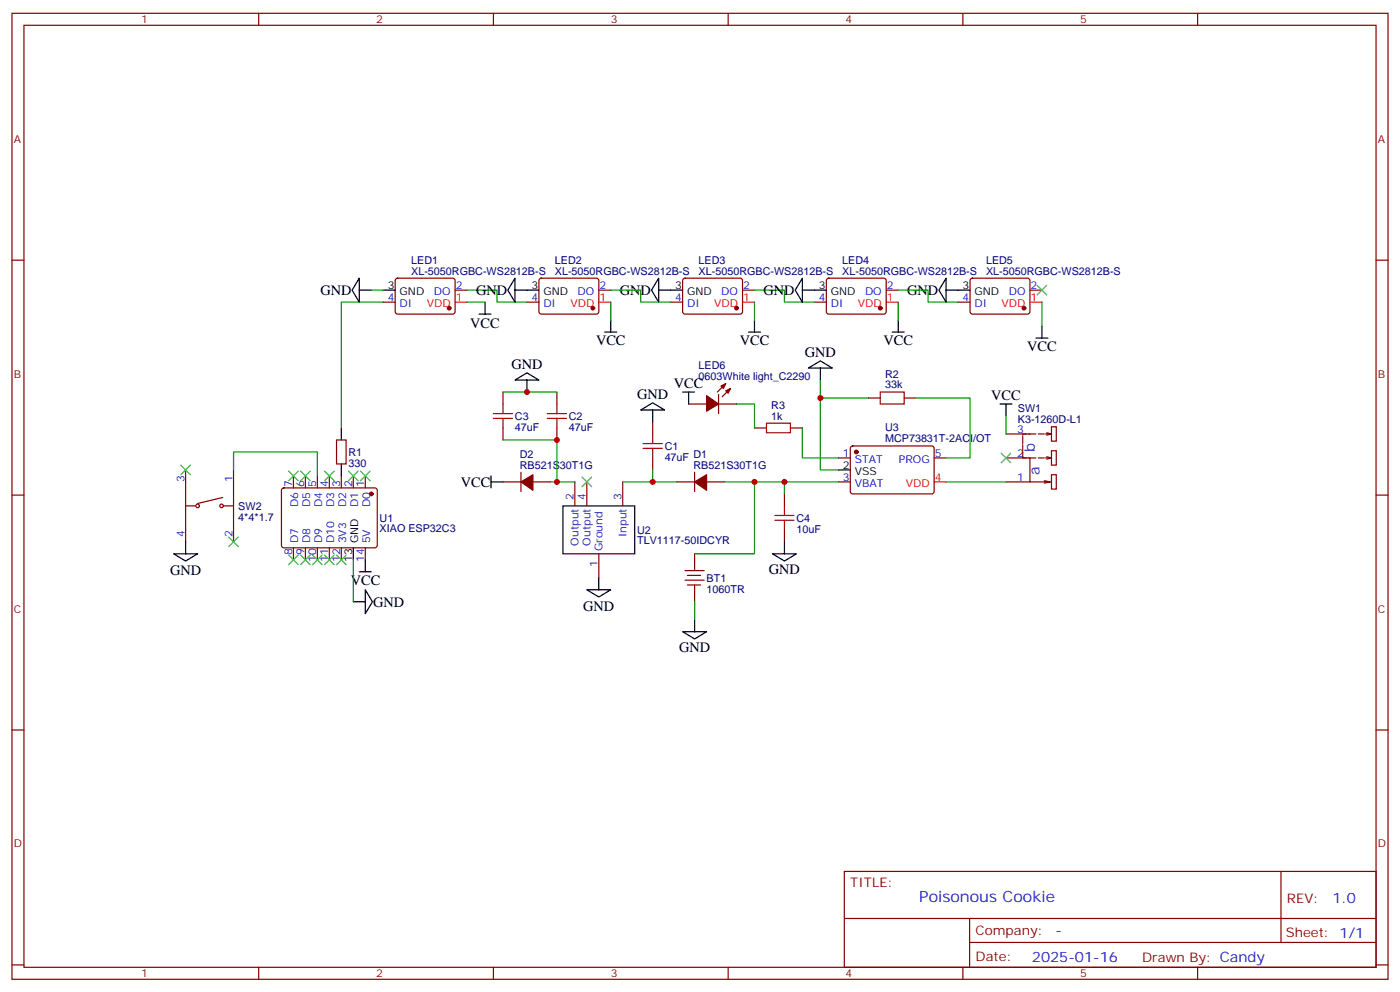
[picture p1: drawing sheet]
<svg xmlns="http://www.w3.org/2000/svg" width="412mm" height="292mm" viewBox="0 0 412 292" stroke-linecap="round" stroke-linejoin="round" font-family="sans-serif">
<g fill="none" stroke="#870000" stroke-width=".35">
<path d="M3.5 3.9h405.4v284.4h-405.4zM7.1 7.4h398.2v277.3h-398.2zM76.2 3.9v3.5M145.3 3.9v3.5M214.5 3.9v3.5M283.6 3.9v3.5M352.8 3.9v3.5M3.5 76.6h3.6M405.3 76.6h3.6M112.9 88.9h3.5M116.7 82.1l.4-.2h16.5l.5 .7-.1 9.4-.7 .5-16.5-.1-.4-.6v-9.2zM134.1 85.4h3.5"/>
<path d="M155.2 88.9h3.5M159 82.1l.5-.2h16.5l.4 .7-.1 9.4-.6 .5-16.5-.1-.5-.6v-9.2zM176.4 85.4h3.5M197.6 88.9h3.5M201.3 82.1l.5-.2h16.5l.4 .7v9.4l-.7 .5-16.5-.1-.4-.6v-9.2zM218.7 85.4h3.5M239.9 88.9h3.5M243.7 82.1l.4-.2h16.5l.5 .7-.1 9.4-.7 .5-16.5-.1-.4-.6v-9.2zM261.1 85.4h3.5M282.2 88.9h3.6M286 82.1l.5-.2h16.5l.4 .7-.1 9.4-.6 .5-16.5-.1-.4-.6v-9.2zM303.4 85.4h3.5"/>
<path d="M148.2 115.4v3.5M164 115.4v3.5M202.8 118.9h5.3M211.7 118.9h5.3M211.7 116.1v5.6M213.8 112.9l-2.5 2.5M215.2 114.3l-2.5 2.5M255.8 117.2h3.5M266.3 117.2h3.6M54.7 138.3v21.2M68.8 138.3v21.2M99.1 129.5h2.9v7.1h-2.9z"/>
<path d="M148.2 126v3.5M153.5 139v5.7M164 126v3.5M192.3 124.2v3.5M192.3 134.8v3.5M204.6 139v5.7M222.2 126h3.6M232.8 126h3.6M246.9 134.8h3.6M250.7 131.5l.5-.2h23.5l.5 .7-.1 12.9-.6 .5-23.6-.1-.4-.6v-12.7zM275.2 134.8h3.5M296.3 127.7h8.9"/>
<path d="M296.3 134.8h8.9M301.3 133v1.8h1M301.3 128.4v2.2M301.3 130.9v1.8M302.3 127.7h-1v.4M303.4 134.8v7.1h6l-1.8-.4M305.9 127.7h1.7M305.9 134.8h1.7M308 134.8h1.7M308.3 127.4l1.4 .3h-1.7M308.3 134.4l1.4 .4M309.7 125.6h1.4v4.3h-1.4z"/>
<path d="M309.7 139.7h1.4v4.3h-1.4zM309.7 132.7h1.4v4.2h-1.4zM309.7 134.8l-1.4 .3M309.7 127.7l-1.4 .4M3.5 145.7h3.6M54.7 148.9h2.8M65.6 146.4l-7.4 1.8M66 148.9h2.8M83.1 143.8l.5-.2 27.1 .1 .4 .6v16.5l-.7 .5-27.1-.1-.4-.7v-16.2zM86.4 140.1v3.5M90 140.1v3.5M93.5 140.1v3.5"/>
<path d="M97 140.1v3.5M100.5 140.1v3.5M104.1 140.1v3.5M107.6 140.1v3.5M148.2 141.9h5.3M157 141.9h5.3M169.3 141.9v7M172.9 141.9v7M183.4 141.9v7M199.3 141.9h5.3M208.1 141.9h5.3M231.1 145.4v3.5"/>
<path d="M231.1 156v3.5M246.9 141.9h3.6M296.3 141.9h7.1M309.4 141.9l-1.8 .3M405.3 145.7h3.6M86.4 161.3v3.5M90 161.3v3.5M93.5 161.3v3.5M97 161.3v3.5M100.5 161.3v3.5M107.6 161.3v3.5M176.4 163v7.1"/>
<path d="M201.8 170.8h5.6M201.8 168h5.6M202.5 172.2h3.9M202.5 169.4h3.9M204.6 163v5M204.6 172.2v4.9M3.5 214.9h3.6M405.3 214.9h3.6M248.7 256.5h156.6v28.2h-156.6zM377.3 256.5v20.9M248.7 270.4h156.5M285.6 277.4h119.6"/>
<path d="M285.6 270.4v14.1M3.5 284h3.6M76.2 284.7v3.6M145.3 284.7v3.6M214.5 284.7v3.6M283.6 284.7v3.6M352.8 284.7v3.6M405.3 284h3.6"/>
<circle cx="58.2" cy="148.9" r=".53"/>
<circle cx="65.3" cy="148.9" r=".53"/>
</g>
<g fill="#870000" stroke="#870000" stroke-width=".35">
<path d="M204.6 141.9l3.5-2.2v4.6z"/>
<path d="M153.5 141.9l3.5-2.2v4.6z"/>
<path d="M213.8 115l1.4-.7-.7 1.4z"/>
<path d="M212.4 113.6l1.4-.7-.7 1.4z"/>
<path d="M208.1 116.5l3.6 2.4-3.6 2.1z"/>
<circle cx="109.4" cy="145.4" r=".53"/>
<circle cx="132.3" cy="90.7" r=".53"/>
<circle cx="174.6" cy="90.7" r=".53"/>
<circle cx="217" cy="90.7" r=".53"/>
<circle cx="259.3" cy="90.7" r=".53"/>
<circle cx="301.6" cy="90.7" r=".53"/>
<circle cx="252.2" cy="133" r=".53"/>
</g>
<g fill="none" stroke="#000" stroke-width=".35">
<path d="M105.8 81.9v7l-2.1-3.5zM105.8 85.4h3.6M112.9 85.4h3.5M141.1 92.5h3.5M142.9 88.9v3.6M151.7 81.9v7l-2.1-3.5zM151.7 85.4h7M178.2 97.8h3.5M179.9 94.2v3.6M194 81.9v7l-2.1-3.5zM194 85.4h7.1M220.5 97.8h3.5"/>
<path d="M222.2 94.2v3.6M236.4 81.9v7l-2.2-3.5zM236.4 85.4h7M262.8 97.8h3.5M264.6 94.2v3.6M278.7 81.9v7l-2.1-3.5zM278.7 85.4h7.1M305.2 99.5h3.5M306.9 96v3.5M151.7 111.9l3.5-2.2 3.5 2.2zM155.2 111.9v3.5M201.1 115.4h3.5"/>
<path d="M202.8 115.4v3.5M238.1 108.3l3.6-2.1 3.5 2.1zM241.7 108.3v3.6M294.6 118.9h3.5M296.3 118.9v3.5M100.5 126v3.5M100.5 136.6v3.5M188.7 120.7l3.6-2.1 3.5 2.1zM192.3 120.7v3.5M246.9 138.3h3.6M54.7 159.5v3.5M144.6 141.9h3.6"/>
<path d="M144.6 140.1v3.5M165.8 148.9h21.2v14.1h-21.2zM231.1 159.5v3.5M51.2 163h7l-3.5 2.1zM104.1 161.3v3.5M104.1 177.1h3.5M105.8 168.3h3.6M107.6 173.6l2.1 3.5-2.1 3.6zM107.6 164.8v3.5M172.9 173.6h7l-3.5 2.1zM176.4 170.1v3.5M227.5 163h7.1l-3.5 2.1z"/>
<path d="M201.1 185.9h7l-3.5 2.2zM204.6 182.4v3.5"/>
</g>
<g fill="none" stroke="#008700" stroke-width=".35">
<path d="M109.4 85.4h3.5M112.9 88.9h-12.4v37.1M137.6 85.4h8.8v3.5h8.8M137.6 88.9h5.3M179.9 85.4h8.8v3.5h8.9M179.9 88.9v5.3M222.2 85.4h8.9v3.5h8.8M222.2 88.9v5.3M264.6 85.4h8.8v3.5h8.8M264.6 88.9v5.3M306.9 88.9v7.1M148.2 115.4h15.8"/>
<path d="M217 118.9h5.2v7.1M241.7 111.9v26.4h5.2M241.7 117.2h14.1M269.9 117.2h15.9v17.6h-7.1M68.8 138.3v-5.3h24.7v7.1M148.2 129.5h15.8v12.4M192.3 138.3v3.6M236.4 126v8.8h10.5M296.3 122.4v5.3M162.3 141.9h7M183.4 141.9h15.9M213.4 141.9h33.5"/>
<path d="M222.2 141.9v21.1h-17.6M231.1 141.9v3.5M278.7 141.9h17.6M104.1 164.8v12.3M204.6 177.1v5.3"/>
</g>
<g fill="none" stroke="#3c3" stroke-width=".35">
<path d="M305.5 84l2.8 2.8M308.3 84l-2.8 2.8M53.3 136.9l2.8 2.8M56.1 136.9l-2.8 2.8M85 138.7l2.8 2.8M87.8 138.7l-2.8 2.8M88.5 138.7l2.9 2.8M91.4 138.7l-2.9 2.8M95.6 138.7l2.8 2.8M98.4 138.7l-2.8 2.8M102.7 138.7l2.8 2.8M105.5 138.7l-2.8 2.8"/>
<path d="M106.2 138.7l2.8 2.8M109 138.7l-2.8 2.8M294.9 133.4l2.8 2.8M297.7 133.4l-2.8 2.8M67.4 158.1l2.8 2.8M70.2 158.1l-2.8 2.8M171.4 140.4l2.9 2.9M174.3 140.4l-2.9 2.9M85 163.4l2.8 2.8M87.8 163.4l-2.8 2.8M88.5 163.4l2.9 2.8M91.4 163.4l-2.9 2.8"/>
<path d="M92.1 163.4l2.8 2.8M94.9 163.4l-2.8 2.8M95.6 163.4l2.8 2.8M98.4 163.4l-2.8 2.8M99.1 163.4l2.9 2.8M102 163.4l-2.9 2.8"/>
</g>
<path d="M134.1 88.9h3.5M176.4 88.9h3.5M218.7 88.9h3.5M261.1 88.9h3.5M303.4 88.9h3.5M275.2 141.9h3.5" fill="none" stroke="#f00" stroke-width=".35"/>
<g fill="none" stroke="#a10000" stroke-width=".35">
<path d="M148.2 118.9v2.8M164 118.9v2.8M259.3 115.4h7v3.5h-7zM145.3 121.7h5.7M145.3 123.2h5.7M148.2 123.2v2.8M161.2 121.7h5.7M161.2 123.2h5.7M164 123.2v2.8M189.4 132h5.7M189.4 130.6h5.7M192.3 127.7v2.9"/>
<path d="M192.3 132v2.8M225.8 124.6h7v2.8h-7zM228.2 151.7h5.7M228.2 153.1h5.7M231.1 148.9v2.8M231.1 153.1v2.9"/>
</g>
<g fill="#c00">
<circle cx="192.3" cy="141.9" r=".88"/>
<circle cx="164" cy="141.9" r=".88"/>
<circle cx="164" cy="129.5" r=".88"/>
<circle cx="155.2" cy="115.4" r=".88"/>
<circle cx="231.1" cy="141.9" r=".88"/>
<circle cx="241.7" cy="117.2" r=".88"/>
<circle cx="222.3" cy="141.9" r=".88"/>
</g>
<text font-size="4.6" fill="#00f" x="270.8" y="265.5">Poisonous Cookie</text>
<g font-size="4.2">
<text x="94.4" y="86.8">GND</text>
<text x="140.2" y="86.8">GND</text>
<text x="182.6" y="86.8">GND</text>
<text x="224.9" y="86.8">GND</text>
<text x="267.2" y="86.8">GND</text>
<text x="138.5" y="96.4">VCC</text>
<text x="175.6" y="101.7">VCC</text>
<text x="217.9" y="101.7">VCC</text>
<text x="260.2" y="101.7">VCC</text>
<text x="237.1" y="105.1">GND</text>
<text x="302.6" y="103.5">VCC</text>
<text x="150.6" y="108.6">GND</text>
<text x="187.7" y="117.5">GND</text>
<text x="198.5" y="114.3">VCC</text>
<text x="292" y="117.9">VCC</text>
<text x="135.8" y="143.3">VCC</text>
<text x="50.1" y="169.1">GND</text>
<text x="103.3" y="172.3">VCC</text>
<text x="226.5" y="169.1">GND</text>
<text x="109.9" y="178.5">GND</text>
<text x="171.8" y="179.7">GND</text>
<text x="200" y="192">GND</text>
</g>
<g font-size="4.2" fill="#00f">
<text x="304.8" y="133" transform="rotate(-90 304.8 133)">b</text>
<text x="306.2" y="139.7" transform="rotate(-90 306.2 139.7)">a</text>
<text x="392.5" y="265.8">1.0</text>
<text x="310.9" y="275.3">-</text>
<text x="304" y="283.1">2025-01-16</text>
</g>
<g font-size="3.9" fill="#800">
<text x="250.5" y="261.1">TITLE:</text>
<text x="379.1" y="265.8">REV:</text>
<text x="287.4" y="275.3">Company:</text>
<text x="378.7" y="275.9">Sheet: 1/1</text>
<text x="287.4" y="283">Date:</text>
<text x="336.4" y="283.1">Drawn By: Candy</text>
</g>
<g font-size="3.2" fill="#800">
<text x="41.6" y="6.9">1</text>
<text x="110.8" y="6.9">2</text>
<text x="179.9" y="6.9">3</text>
<text x="249.1" y="6.9">4</text>
<text x="318.2" y="6.9">5</text>
<text x="4.1" y="42">A</text>
<text x="405.9" y="42">A</text>
<text x="4.1" y="111.2">B</text>
<text x="405.9" y="111.2">B</text>
<text x="4.1" y="180.3">C</text>
<text x="405.9" y="180.3">C</text>
<text x="4.1" y="249.4">D</text>
<text x="405.9" y="249.4">D</text>
<text x="41.6" y="287.7">1</text>
<text x="110.8" y="287.7">2</text>
<text x="179.9" y="287.7">3</text>
<text x="249.1" y="287.7">4</text>
<text x="318.2" y="287.7">5</text>
</g>
<g font-size="3.2" fill="#000080">
<text x="121.1" y="77.7">LED1</text>
<text x="163.5" y="77.7">LED2</text>
<text x="205.8" y="77.7">LED3</text>
<text x="248.1" y="77.6">LED4</text>
<text x="290.5" y="77.6">LED5</text>
<text x="121.1" y="80.8">XL-5050RGBC-WS2812B-S</text>
<text x="163.5" y="80.8">XL-5050RGBC-WS2812B-S</text>
<text x="205.8" y="80.8">XL-5050RGBC-WS2812B-S</text>
<text x="248.1" y="80.8">XL-5050RGBC-WS2812B-S</text>
<text x="290.5" y="80.8">XL-5050RGBC-WS2812B-S</text>
<text x="205.8" y="111.9">0603White light_C2290</text>
<text x="205.8" y="108.7">LED6</text>
<text x="260.7" y="111.1">R2</text>
<text x="260.7" y="114.3">33k</text>
<text x="151.7" y="123.7">C3</text>
<text x="167.6" y="123.6">C2</text>
<text x="227.2" y="123.5">1k</text>
<text x="227.2" y="120.4">R3</text>
<text x="299.8" y="124.6">K3-1260D-L1</text>
<text x="299.8" y="121.4">SW1</text>
<text x="151.7" y="126.7">47uF</text>
<text x="167.6" y="126.8">47uF</text>
<text x="260.7" y="130.1">MCP73831T-2ACI/OT</text>
<text x="260.7" y="127">U3</text>
<text x="102.7" y="137.3">330</text>
<text x="102.7" y="134.2">R1</text>
<text x="153.1" y="138">RB521S30T1G</text>
<text x="153.1" y="134.8">D2</text>
<text x="195.8" y="135.6">47uF D1</text>
<text x="195.8" y="132.5">C1</text>
<text x="204.3" y="138">RB521S30T1G</text>
<text x="70.2" y="153.2">4*4*1.7</text>
<text x="70.2" y="150">SW2</text>
<text x="111.8" y="153.6">U1</text>
<text x="234.6" y="153.6">C4</text>
<text x="111.8" y="156.7">XIAO ESP32C3</text>
<text x="187.7" y="160.2">TLV1117-50IDCYR</text>
<text x="187.7" y="157.2">U2</text>
<text x="234.6" y="156.8">10uF</text>
<text x="208.1" y="171.2">BT1</text>
<text x="208.1" y="174.4">1060TR</text>
</g>
<g font-size="3.2">
<text x="114.2" y="85.1">3</text>
<text x="117.7" y="86.8">GND</text>
<text x="156.6" y="85.1">3</text>
<text x="160.1" y="86.8">GND</text>
<text x="198.9" y="85.1">3</text>
<text x="202.4" y="86.8">GND</text>
<text x="241.2" y="85.1">3</text>
<text x="244.7" y="86.8">GND</text>
<text x="283.6" y="85.1">3</text>
<text x="287.1" y="86.8">GND</text>
<text x="248.3" y="138">2</text>
<text x="251.8" y="139.7">VSS</text>
<text x="105.5" y="159.9" transform="rotate(-90 105.5 159.9)">GND</text>
<text x="103.7" y="165.5" transform="rotate(-90 103.7 165.5)">13</text>
</g>
<g font-size="3.2" fill="#00f">
<text x="114.2" y="88.6">4</text>
<text x="127.8" y="86.8">DO</text>
<text x="134.2" y="85.1">2</text>
<text x="156.6" y="88.6">4</text>
<text x="170.1" y="86.8">DO</text>
<text x="176.6" y="85.1">2</text>
<text x="198.9" y="88.6">4</text>
<text x="212.5" y="86.8">DO</text>
<text x="218.9" y="85.1">2</text>
<text x="241.2" y="88.6">4</text>
<text x="254.8" y="86.8">DO</text>
<text x="261.2" y="85.1">2</text>
<text x="283.6" y="88.6">4</text>
<text x="297.1" y="86.8">DO</text>
<text x="303.6" y="85.1">2</text>
<text x="117.7" y="90.3">DI</text>
<text x="160.1" y="90.3">DI</text>
<text x="202.4" y="90.3">DI</text>
<text x="244.7" y="90.3">DI</text>
<text x="287.1" y="90.3">DI</text>
<text x="299.6" y="127.4">3</text>
<text x="248.3" y="134.4">1</text>
<text x="251.8" y="136.2">STAT</text>
<text x="264.8" y="136.2">PROG</text>
<text x="275.3" y="134.4">5</text>
<text x="299.6" y="134.4">2</text>
<text x="54.3" y="141.9" transform="rotate(-90 54.3 141.9)">3</text>
<text x="68.4" y="141.9" transform="rotate(-90 68.4 141.9)">1</text>
<text x="86.1" y="143.4" transform="rotate(-90 86.1 143.4)">7</text>
<text x="89.6" y="143.4" transform="rotate(-90 89.6 143.4)">6</text>
<text x="93.1" y="143.4" transform="rotate(-90 93.1 143.4)">5</text>
<text x="96.7" y="143.4" transform="rotate(-90 96.7 143.4)">4</text>
<text x="100.2" y="143.4" transform="rotate(-90 100.2 143.4)">3</text>
<text x="103.7" y="143.4" transform="rotate(-90 103.7 143.4)">2</text>
<text x="107.2" y="143.4" transform="rotate(-90 107.2 143.4)">1</text>
<text x="248.3" y="141.5">3</text>
<text x="251.8" y="143.3">VBAT</text>
<text x="299.6" y="141.5">1</text>
<text x="87.8" y="149.4" transform="rotate(-90 87.8 149.4)">D6</text>
<text x="91.4" y="149.4" transform="rotate(-90 91.4 149.4)">D5</text>
<text x="94.9" y="149.4" transform="rotate(-90 94.9 149.4)">D4</text>
<text x="98.4" y="149.4" transform="rotate(-90 98.4 149.4)">D3</text>
<text x="102" y="149.4" transform="rotate(-90 102 149.4)">D2</text>
<text x="105.5" y="149.4" transform="rotate(-90 105.5 149.4)">D1</text>
<text x="109" y="149.4" transform="rotate(-90 109 149.4)">D0</text>
<text x="169" y="147.1" transform="rotate(-90 169 147.1)">2</text>
<text x="172.5" y="147.1" transform="rotate(-90 172.5 147.1)">4</text>
<text x="183.1" y="147.1" transform="rotate(-90 183.1 147.1)">3</text>
<text x="54.3" y="158" transform="rotate(-90 54.3 158)">4</text>
<text x="68.4" y="158" transform="rotate(-90 68.4 158)">2</text>
<text x="87.8" y="159.9" transform="rotate(-90 87.8 159.9)">D7</text>
<text x="91.4" y="159.9" transform="rotate(-90 91.4 159.9)">D8</text>
<text x="94.9" y="159.9" transform="rotate(-90 94.9 159.9)">D9</text>
<text x="98.4" y="159.9" transform="rotate(-90 98.4 159.9)">D10</text>
<text x="102" y="159.9" transform="rotate(-90 102 159.9)">3V3</text>
<text x="109" y="159.9" transform="rotate(-90 109 159.9)">5V</text>
<text x="170.4" y="160.6" transform="rotate(-90 170.4 160.6)">Output</text>
<text x="173.9" y="160.6" transform="rotate(-90 173.9 160.6)">Output</text>
<text x="184.5" y="158.2" transform="rotate(-90 184.5 158.2)">Input</text>
<text x="86.1" y="163.4" transform="rotate(-90 86.1 163.4)">8</text>
<text x="89.6" y="163.4" transform="rotate(-90 89.6 163.4)">9</text>
<text x="93.1" y="165.5" transform="rotate(-90 93.1 165.5)">10</text>
<text x="96.7" y="165.5" transform="rotate(-90 96.7 165.5)">11</text>
<text x="100.2" y="165.5" transform="rotate(-90 100.2 165.5)">12</text>
<text x="107.2" y="165.5" transform="rotate(-90 107.2 165.5)">14</text>
<text x="176" y="166.8" transform="rotate(-90 176 166.8)">1</text>
<text x="177.4" y="162.3" transform="rotate(-90 177.4 162.3)">Ground</text>
</g>
<g font-size="3.2" fill="#f00">
<text x="134.2" y="88.6">1</text>
<text x="176.6" y="88.6">1</text>
<text x="218.9" y="88.6">1</text>
<text x="261.2" y="88.6">1</text>
<text x="303.6" y="88.6">1</text>
<text x="125.7" y="90.3">VDD</text>
<text x="168" y="90.3">VDD</text>
<text x="210.4" y="90.3">VDD</text>
<text x="252.7" y="90.3">VDD</text>
<text x="295" y="90.3">VDD</text>
<text x="266.8" y="143.3">VDD</text>
<text x="275.3" y="141.5">4</text>
</g>
</svg>
